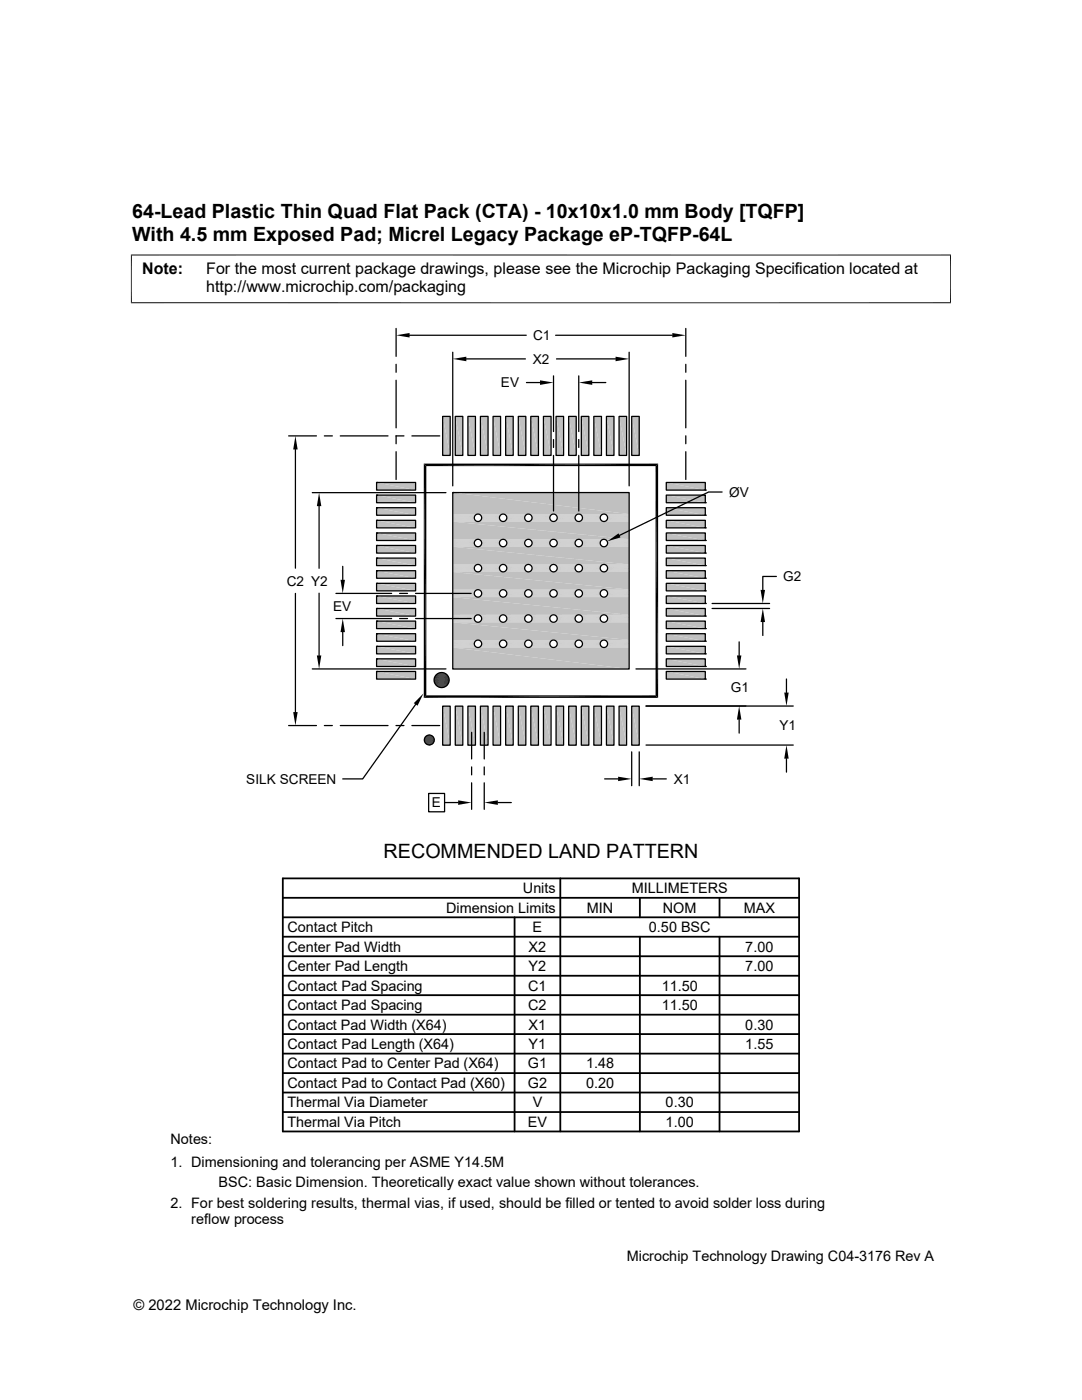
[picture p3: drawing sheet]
<svg xmlns="http://www.w3.org/2000/svg" width="216mm" height="279mm" viewBox="0 0 216 279" stroke-linecap="round" stroke-linejoin="round" font-family="sans-serif">
<g fill="#c0c0c0">
<path d="M126 83.1l1.6 7.8h-1.6z"/>
<path d="M126 83.1h1.6v7.8z"/>
<path d="M123.5 83.1l1.5 7.8h-1.5z"/>
<path d="M123.5 83.1h1.5v7.8z"/>
<path d="M121 83.1l1.5 7.8h-1.5z"/>
<path d="M121 83.1h1.5v7.8z"/>
<path d="M118.5 83.1l1.5 7.8h-1.5z"/>
<path d="M118.5 83.1h1.5v7.8z"/>
<path d="M116 83.1l1.5 7.8h-1.5z"/>
<path d="M116 83.1h1.5v7.8z"/>
<path d="M113.5 83.1l1.5 7.8h-1.5z"/>
<path d="M113.5 83.1h1.5v7.8z"/>
<path d="M111 83.1l1.5 7.8h-1.5z"/>
<path d="M111 83.1h1.5v7.8z"/>
<path d="M108.4 83.1l1.6 7.8h-1.6z"/>
<path d="M108.4 83.1h1.6v7.8z"/>
<path d="M105.9 83.1l1.5 7.8h-1.5z"/>
<path d="M105.9 83.1h1.5v7.8z"/>
<path d="M103.4 83.1l1.5 7.8h-1.5z"/>
<path d="M103.4 83.1h1.5v7.8z"/>
<path d="M100.9 83.1l1.5 7.8h-1.5z"/>
<path d="M100.9 83.1h1.5v7.8z"/>
<path d="M98.4 83.1l1.5 7.8h-1.5z"/>
<path d="M98.4 83.1h1.5v7.8z"/>
<path d="M95.9 83.1l1.5 7.8h-1.5z"/>
<path d="M95.9 83.1h1.5v7.8z"/>
<path d="M93.4 83.1l1.5 7.8h-1.5z"/>
<path d="M93.4 83.1h1.5v7.8z"/>
<path d="M90.8 83.1l1.6 7.8h-1.6z"/>
<path d="M90.8 83.1h1.6v7.8z"/>
<path d="M88.3 83.1l1.5 7.8h-1.5z"/>
<path d="M88.3 83.1h1.5v7.8z"/>
<path d="M132.9 96.3l7.8 1.5h-7.8z"/>
<path d="M132.9 96.3h7.8v1.5z"/>
<path d="M75.1 96.3l7.8 1.5h-7.8z"/>
<path d="M75.1 96.3h7.8v1.5z"/>
<path d="M132.9 98.8l7.8 1.5h-7.8z"/>
<path d="M132.9 98.8h7.8v1.5z"/>
<path d="M75.1 98.8l7.8 1.5h-7.8z"/>
<path d="M75.1 98.8h7.8v1.5z"/>
<path d="M132.9 101.3l7.8 1.5h-7.8z"/>
<path d="M132.9 101.3h7.8v1.5z"/>
<path d="M75.1 101.3l7.8 1.5h-7.8z"/>
<path d="M75.1 101.3h7.8v1.5z"/>
<path d="M132.9 103.8l7.8 1.5h-7.8z"/>
<path d="M132.9 103.8h7.8v1.5z"/>
<path d="M75.1 103.8l7.8 1.5h-7.8z"/>
<path d="M75.1 103.8h7.8v1.5z"/>
<path d="M132.9 106.4l7.8 1.5h-7.8z"/>
<path d="M132.9 106.4h7.8v1.5z"/>
<path d="M75.1 106.4l7.8 1.5h-7.8z"/>
<path d="M75.1 106.4h7.8v1.5z"/>
<path d="M132.9 108.9l7.8 1.5h-7.8z"/>
<path d="M132.9 108.9h7.8v1.5z"/>
<path d="M75.1 108.9l7.8 1.5h-7.8z"/>
<path d="M75.1 108.9h7.8v1.5z"/>
<path d="M132.9 111.4l7.8 1.5h-7.8z"/>
<path d="M132.9 111.4h7.8v1.5z"/>
<path d="M75.1 111.4l7.8 1.5h-7.8z"/>
<path d="M75.1 111.4h7.8v1.5z"/>
<path d="M132.9 113.9l7.8 1.5h-7.8z"/>
<path d="M132.9 113.9h7.8v1.5z"/>
<path d="M75.1 113.9l7.8 1.5h-7.8z"/>
<path d="M75.1 113.9h7.8v1.5z"/>
<path d="M132.9 116.4l7.8 1.5h-7.8z"/>
<path d="M132.9 116.4h7.8v1.5z"/>
<path d="M75.1 116.4l7.8 1.5h-7.8z"/>
<path d="M75.1 116.4h7.8v1.5z"/>
<path d="M132.9 118.9l7.8 1.5h-7.8z"/>
<path d="M132.9 118.9h7.8v1.5z"/>
<path d="M75.1 118.9l7.8 1.5h-7.8z"/>
<path d="M75.1 118.9h7.8v1.5z"/>
<path d="M132.9 121.4l7.8 1.6h-7.8z"/>
<path d="M132.9 121.4h7.8v1.6z"/>
<path d="M75.1 121.4l7.8 1.6h-7.8z"/>
<path d="M75.1 121.4h7.8v1.6z"/>
<path d="M132.9 124l7.8 1.5h-7.8z"/>
<path d="M132.9 124h7.8v1.5z"/>
<path d="M75.1 124l7.8 1.5h-7.8z"/>
<path d="M75.1 124h7.8v1.5z"/>
<path d="M132.9 126.5l7.8 1.5h-7.8z"/>
<path d="M132.9 126.5h7.8v1.5z"/>
<path d="M75.1 126.5l7.8 1.5h-7.8z"/>
<path d="M75.1 126.5h7.8v1.5z"/>
<path d="M132.9 129l7.8 1.5h-7.8z"/>
<path d="M132.9 129h7.8v1.5z"/>
<path d="M75.1 129l7.8 1.5h-7.8z"/>
<path d="M75.1 129h7.8v1.5z"/>
<path d="M132.9 131.5l7.8 1.5h-7.8z"/>
<path d="M132.9 131.5h7.8v1.5z"/>
<path d="M75.1 131.5l7.8 1.5h-7.8z"/>
<path d="M75.1 131.5h7.8v1.5z"/>
<path d="M132.9 134l7.8 1.5h-7.8z"/>
<path d="M132.9 134h7.8v1.5z"/>
<path d="M75.1 134l7.8 1.5h-7.8z"/>
<path d="M75.1 134h7.8v1.5z"/>
<path d="M126 140.9l1.6 7.8h-1.6z"/>
<path d="M126 140.9h1.6v7.8z"/>
<path d="M123.5 140.9l1.5 7.8h-1.5z"/>
<path d="M123.5 140.9h1.5v7.8z"/>
<path d="M121 140.9l1.5 7.8h-1.5z"/>
<path d="M121 140.9h1.5v7.8z"/>
<path d="M118.5 140.9l1.5 7.8h-1.5z"/>
<path d="M118.5 140.9h1.5v7.8z"/>
<path d="M116 140.9l1.5 7.8h-1.5z"/>
<path d="M116 140.9h1.5v7.8z"/>
<path d="M113.5 140.9l1.5 7.8h-1.5z"/>
<path d="M113.5 140.9h1.5v7.8z"/>
<path d="M111 140.9l1.5 7.8h-1.5z"/>
<path d="M111 140.9h1.5v7.8z"/>
<path d="M108.4 140.9l1.6 7.8h-1.6z"/>
<path d="M108.4 140.9h1.6v7.8z"/>
<path d="M105.9 140.9l1.5 7.8h-1.5z"/>
<path d="M105.9 140.9h1.5v7.8z"/>
<path d="M103.4 140.9l1.5 7.8h-1.5z"/>
<path d="M103.4 140.9h1.5v7.8z"/>
<path d="M100.9 140.9l1.5 7.8h-1.5z"/>
<path d="M100.9 140.9h1.5v7.8z"/>
<path d="M98.4 140.9l1.5 7.8h-1.5z"/>
<path d="M98.4 140.9h1.5v7.8z"/>
<path d="M95.9 140.9l1.5 7.8h-1.5z"/>
<path d="M95.9 140.9h1.5v7.8z"/>
<path d="M93.4 140.9l1.5 7.8h-1.5z"/>
<path d="M93.4 140.9h1.5v7.8z"/>
<path d="M90.8 140.9l1.6 7.8h-1.6z"/>
<path d="M90.8 140.9h1.6v7.8z"/>
<path d="M88.3 140.9l1.5 7.8h-1.5z"/>
<path d="M88.3 140.9h1.5v7.8z"/>
<path d="M90.3 98.3l35.2 4.3h-35.2z"/>
<path d="M90.3 98.3h35.2v4.3z"/>
</g>
<g fill="none" stroke="#c0c0c0" stroke-width=".2">
<path d="M90.3 102.7h4.7M90.3 102.8h4.6M90.3 102.9h4.5M90.3 103h4.4M90.3 103.1h4.4M90.3 103.3h4.3M90.3 103.4h4.3M90.3 103.5h4.4M90.3 103.7h4.4M90.3 103.8h4.5M90.3 103.9h4.6M90.3 104h4.7"/>
<path d="M90.3 104l5 .1M95.3 102.6h-5M95.4 104.1h4.9M95.4 102.6h4.9M95.7 104h4.4M95.7 102.7h4.4M95.8 102.8h4.1M95.8 103.9h4.1M95.9 103.8h3.9M95.9 102.9h3.9M96 103.7h3.8M96 103h3.8"/>
<path d="M96.1 103.5h3.6M96.1 103.1h3.6M96.1 103.3h3.6M96.1 103.4h3.6M100.5 104.1h4.8M100.5 102.6h4.8M100.7 104h4.4M100.7 102.7h4.4M100.9 102.8h4.1M100.9 103.9h4.1M101 103.8h3.9M101 102.9h3.9"/>
<path d="M101 103.7h3.8M101 103h3.8M101.1 103.5h3.6M101.1 103.1h3.6M101.1 103.4h3.6M101.1 103.3h3.6M105.5 104.1h4.9M105.5 102.6h4.9M105.8 104h4.3M105.8 102.7h4.3M105.9 102.8h4.1M105.9 103.9h4.1"/>
<path d="M106 103.8h3.9M106 102.9h3.9M106.1 103.7h3.7M106.1 103h3.7M106.1 103.5h3.6M106.1 103.1h3.6M106.2 103.3h3.5M106.2 103.4h3.5M110.5 104.1h4.9M110.5 102.6h4.9M110.8 104h4.3M110.8 102.7h4.3"/>
<path d="M110.9 102.8h4.1M110.9 103.9h4.1M111 103.8h3.9M111 102.9h3.9M111.1 103.7h3.7M111.1 103h3.7M111.1 103.5h3.7M111.1 103.1h3.7M111.2 103.4h3.5M111.2 103.3h3.5M115.5 104.1h4.9M115.5 102.6h4.9"/>
<path d="M115.8 104h4.4M115.8 102.7h4.4M115.9 102.8h4.2M115.9 103.9h4.2M116 103.8h4M116 102.9h4M116.1 103.7h3.8M116.1 103h3.8M116.2 103.5h3.6M116.2 103.1h3.6M116.2 103.3h3.6M116.2 103.4h3.6"/>
<path d="M120.6 102.6h4.9M120.8 104h4.7M120.8 102.7h4.7M121 102.8h4.5M121 103.9h4.5M121.1 103.8h4.4M121.1 102.9h4.4M121.2 103.7h4.3M121.2 103h4.3M121.2 103.5h4.3M121.2 103.1h4.3M121.2 103.4h4.3"/>
<path d="M121.2 103.3h4.3M125.5 104l-4.9 .1"/>
</g>
<g fill="#c0c0c0">
<path d="M90.3 104.1l35.2 3.5h-35.2z"/>
<path d="M90.3 104.1h35.2v3.5z"/>
</g>
<g fill="none" stroke="#c0c0c0" stroke-width=".2">
<path d="M90.3 107.6h5M90.3 107.7h4.9M90.3 107.7h4.7M90.3 107.8h4.6M90.3 107.9h4.5M90.3 108h4.4M90.3 108.2h4.4M90.3 108.3h4.3M90.3 108.4h4.3M90.3 108.6h4.4M90.3 108.7h4.4M90.3 108.8h4.5"/>
<path d="M90.3 108.9h4.6M90.3 109h4.7M90.3 109.1h4.9M90.3 109.1h5M95.4 109.1h4.9M95.4 107.6h4.9M95.6 107.7h4.6M95.6 109.1h4.6M95.7 109h4.4M95.7 107.7h4.4M95.8 107.8h4.1M95.8 108.9h4.1"/>
<path d="M95.9 108.8h3.9M95.9 107.9h3.9M96 108.7h3.8M96 108h3.8M96.1 108.6h3.6M96.1 108.2h3.6M96.1 108.3h3.6M96.1 108.4h3.6M100.5 109.1h4.8M100.5 107.6h4.8M100.6 107.7h4.6M100.6 109.1h4.6"/>
<path d="M100.7 109h4.4M100.7 107.7h4.4M100.9 107.8h4.1M100.9 108.9h4.1M101 108.8h3.9M101 107.9h3.9M101 108.7h3.8M101 108h3.8M101.1 108.6h3.6M101.1 108.2h3.6M101.1 108.4h3.6M101.1 108.3h3.6"/>
<path d="M105.5 109.1h4.9M105.5 107.6h4.9M105.6 107.7h4.7M105.6 109.1h4.7M105.8 109h4.3M105.8 107.7h4.3M105.9 107.8h4.1M105.9 108.9h4.1M106 108.8h3.9M106 107.9h3.9M106.1 108.7h3.7M106.1 108h3.7"/>
<path d="M106.1 108.6h3.6M106.1 108.2h3.6M106.2 108.3h3.5M106.2 108.4h3.5M110.5 109.1h4.9M110.5 107.6h4.9M110.7 107.7h4.6M110.7 109.1h4.6M110.8 109h4.3M110.8 107.7h4.3M110.9 107.8h4.1M110.9 108.9h4.1"/>
<path d="M111 108.8h3.9M111 107.9h3.9M111.1 108.7h3.7M111.1 108h3.7M111.1 108.6h3.7M111.1 108.2h3.7M111.2 108.4h3.5M111.2 108.3h3.5M115.5 109.1h4.9M115.5 107.6h4.9M115.7 107.7h4.6M115.7 109.1h4.6"/>
<path d="M115.8 109h4.4M115.8 107.7h4.4M115.9 107.8h4.2M115.9 108.9h4.2M116 108.8h4M116 107.9h4M116.1 108.7h3.8M116.1 108h3.8M116.2 108.6h3.6M116.2 108.2h3.6M116.2 108.3h3.6M116.2 108.4h3.6"/>
<path d="M120.6 109.1h4.9M120.6 107.6h4.9M120.7 107.7h4.8M120.7 109.1h4.8M120.8 109h4.7M120.8 107.7h4.7M121 107.8h4.5M121 108.9h4.5M121.1 108.8h4.4M121.1 107.9h4.4M121.2 108.7h4.3M121.2 108h4.3"/>
<path d="M121.2 108.6h4.3M121.2 108.2h4.3M121.2 108.4h4.3M121.2 108.3h4.3"/>
</g>
<g fill="#c0c0c0">
<path d="M90.3 109.1l35.2 3.5h-35.2z"/>
<path d="M90.3 109.1h35.2v3.5z"/>
</g>
<g fill="none" stroke="#c0c0c0" stroke-width=".2">
<path d="M90.3 112.7h5M90.3 112.7h4.9M90.3 112.8h4.7M90.3 112.8h4.6M90.3 112.9h4.5M90.3 113.1h4.4M90.3 113.2h4.4M90.3 113.3h4.3M90.3 113.5h4.3M90.3 113.6h4.4M90.3 113.7h4.4M90.3 113.8h4.5"/>
<path d="M90.3 114h4.6M90.3 114h4.7M90.3 114.1h4.9M90.3 114.1h5M95.4 114.1h4.9M95.4 112.7h4.9M95.6 112.7h4.6M95.6 114.1h4.6M95.7 114h4.4M95.7 112.8h4.4M95.8 112.8h4.1M95.8 114h4.1"/>
<path d="M95.9 113.8h3.9M95.9 112.9h3.9M96 113.7h3.8M96 113.1h3.8M96.1 113.6h3.6M96.1 113.2h3.6M96.1 113.3h3.6M96.1 113.5h3.6M100.5 114.1h4.8M100.5 112.7h4.8M100.6 112.7h4.6M100.6 114.1h4.6"/>
<path d="M100.7 114h4.4M100.7 112.8h4.4M100.9 112.8h4.1M100.9 114h4.1M101 113.8h3.9M101 112.9h3.9M101 113.7h3.8M101 113.1h3.8M101.1 113.6h3.6M101.1 113.2h3.6M101.1 113.5h3.6M101.1 113.3h3.6"/>
<path d="M105.5 114.1h4.9M105.5 112.7h4.9M105.6 112.7h4.7M105.6 114.1h4.7M105.8 114h4.3M105.8 112.8h4.3M105.9 112.8h4.1M105.9 114h4.1M106 113.8h3.9M106 112.9h3.9M106.1 113.7h3.7M106.1 113.1h3.7"/>
<path d="M106.1 113.6h3.6M106.1 113.2h3.6M106.2 113.3h3.5M106.2 113.5h3.5M110.5 114.1h4.9M110.5 112.7h4.9M110.7 112.7h4.6M110.7 114.1h4.6M110.8 114h4.3M110.8 112.8h4.3M110.9 112.8h4.1M110.9 114h4.1"/>
<path d="M111 113.8h3.9M111 112.9h3.9M111.1 113.7h3.7M111.1 113.1h3.7M111.1 113.6h3.7M111.1 113.2h3.7M111.2 113.5h3.5M111.2 113.3h3.5M115.5 114.1h4.9M115.5 112.7h4.9M115.7 112.7h4.6M115.7 114.1h4.6"/>
<path d="M115.8 114h4.4M115.8 112.8h4.4M115.9 112.8h4.2M115.9 114h4.2M116 113.8h4M116 112.9h4M116.1 113.7h3.8M116.1 113.1h3.8M116.2 113.6h3.6M116.2 113.2h3.6M116.2 113.3h3.6M116.2 113.5h3.6"/>
<path d="M120.6 114.1h4.9M120.6 112.7h4.9M120.7 112.7h4.8M120.7 114.1h4.8M120.8 114h4.7M120.8 112.8h4.7M121 112.8h4.5M121 114h4.5M121.1 113.8h4.4M121.1 112.9h4.4M121.2 113.7h4.3M121.2 113.1h4.3"/>
<path d="M121.2 113.6h4.3M121.2 113.2h4.3M121.2 113.5h4.3M121.2 113.3h4.3"/>
</g>
<g fill="#c0c0c0">
<path d="M90.3 114.2l35.2 3.5h-35.2z"/>
<path d="M90.3 114.2h35.2v3.5z"/>
</g>
<g fill="none" stroke="#c0c0c0" stroke-width=".2">
<path d="M90.3 117.7h5M90.3 117.7h4.9M90.3 117.8h4.7M90.3 117.9h4.6M90.3 118h4.5M90.3 118.1h4.4M90.3 118.2h4.4M90.3 118.4h4.3M90.3 118.5h4.3M90.3 118.6h4.4M90.3 118.8h4.4M90.3 118.9h4.5"/>
<path d="M90.3 119h4.6M90.3 119.1h4.7M90.3 119.1h4.9M90.3 119.2h5M95.4 119.2h4.9M95.4 117.7h4.9M95.6 117.7h4.6M95.6 119.1h4.6M95.7 119.1h4.4M95.7 117.8h4.4M95.8 117.9h4.1M95.8 119h4.1"/>
<path d="M95.9 118.9h3.9M95.9 118h3.9M96 118.8h3.8M96 118.1h3.8M96.1 118.6h3.6M96.1 118.2h3.6M96.1 118.4h3.6M96.1 118.5h3.6M100.5 119.2h4.8M100.5 117.7h4.8M100.6 117.7h4.6M100.6 119.1h4.6"/>
<path d="M100.7 119.1h4.4M100.7 117.8h4.4M100.9 117.9h4.1M100.9 119h4.1M101 118.9h3.9M101 118h3.9M101 118.8h3.8M101 118.1h3.8M101.1 118.6h3.6M101.1 118.2h3.6M101.1 118.5h3.6M101.1 118.4h3.6"/>
<path d="M105.5 119.2h4.9M105.5 117.7h4.9M105.6 117.7h4.7M105.6 119.1h4.7M105.8 119.1h4.3M105.8 117.8h4.3M105.9 117.9h4.1M105.9 119h4.1M106 118.9h3.9M106 118h3.9M106.1 118.8h3.7M106.1 118.1h3.7"/>
<path d="M106.1 118.6h3.6M106.1 118.2h3.6M106.2 118.4h3.5M106.2 118.5h3.5M110.5 119.2h4.9M110.5 117.7h4.9M110.7 117.7h4.6M110.7 119.1h4.6M110.8 119.1h4.3M110.8 117.8h4.3M110.9 117.9h4.1M110.9 119h4.1"/>
<path d="M111 118.9h3.9M111 118h3.9M111.1 118.8h3.7M111.1 118.1h3.7M111.1 118.6h3.7M111.1 118.2h3.7M111.2 118.5h3.5M111.2 118.4h3.5M115.5 119.2h4.9M115.5 117.7h4.9M115.7 117.7h4.6M115.7 119.1h4.6"/>
<path d="M115.8 119.1h4.4M115.8 117.8h4.4M115.9 117.9h4.2M115.9 119h4.2M116 118.9h4M116 118h4M116.1 118.8h3.8M116.1 118.1h3.8M116.2 118.6h3.6M116.2 118.2h3.6M116.2 118.4h3.6M116.2 118.5h3.6"/>
<path d="M120.6 119.2h4.9M120.6 117.7h4.9M120.7 117.7h4.8M120.7 119.1h4.8M120.8 119.1h4.7M120.8 117.8h4.7M121 117.9h4.5M121 119h4.5M121.1 118.9h4.4M121.1 118h4.4M121.2 118.8h4.3M121.2 118.1h4.3"/>
<path d="M121.2 118.6h4.3M121.2 118.2h4.3M121.2 118.5h4.3M121.2 118.4h4.3"/>
</g>
<g fill="#c0c0c0">
<path d="M90.3 119.2l35.2 3.5h-35.2z"/>
<path d="M90.3 119.2h35.2v3.5z"/>
</g>
<g fill="none" stroke="#c0c0c0" stroke-width=".2">
<path d="M90.3 122.7h5M90.3 122.7h4.9M90.3 122.8h4.7M90.3 122.9h4.6M90.3 123h4.5M90.3 123.1h4.4M90.3 123.2h4.4M90.3 123.4h4.3M90.3 123.5h4.3M90.3 123.7h4.4M90.3 123.8h4.4M90.3 123.9h4.5"/>
<path d="M90.3 124h4.6M90.3 124.1h4.7M90.3 124.2h4.9M90.3 124.2h5M95.4 124.2h4.9M95.4 122.7h4.9M95.6 122.7h4.6M95.6 124.2h4.6M95.7 124.1h4.4M95.7 122.8h4.4M95.8 122.9h4.1M95.8 124h4.1"/>
<path d="M95.9 123.9h3.9M95.9 123h3.9M96 123.8h3.8M96 123.1h3.8M96.1 123.7h3.6M96.1 123.2h3.6M96.1 123.4h3.6M96.1 123.5h3.6M100.5 124.2h4.8M100.5 122.7h4.8M100.6 122.7h4.6M100.6 124.2h4.6"/>
<path d="M100.7 124.1h4.4M100.7 122.8h4.4M100.9 122.9h4.1M100.9 124h4.1M101 123.9h3.9M101 123h3.9M101 123.8h3.8M101 123.1h3.8M101.1 123.7h3.6M101.1 123.2h3.6M101.1 123.5h3.6M101.1 123.4h3.6"/>
<path d="M105.5 124.2h4.9M105.5 122.7h4.9M105.6 122.7h4.7M105.6 124.2h4.7M105.8 124.1h4.3M105.8 122.8h4.3M105.9 122.9h4.1M105.9 124h4.1M106 123.9h3.9M106 123h3.9M106.1 123.8h3.7M106.1 123.1h3.7"/>
<path d="M106.1 123.7h3.6M106.1 123.2h3.6M106.2 123.4h3.5M106.2 123.5h3.5M110.5 124.2h4.9M110.5 122.7h4.9M110.7 122.7h4.6M110.7 124.2h4.6M110.8 124.1h4.3M110.8 122.8h4.3M110.9 122.9h4.1M110.9 124h4.1"/>
<path d="M111 123.9h3.9M111 123h3.9M111.1 123.8h3.7M111.1 123.1h3.7M111.1 123.7h3.7M111.1 123.2h3.7M111.2 123.5h3.5M111.2 123.4h3.5M115.5 124.2h4.9M115.5 122.7h4.9M115.7 122.7h4.6M115.7 124.2h4.6"/>
<path d="M115.8 124.1h4.4M115.8 122.8h4.4M115.9 122.9h4.2M115.9 124h4.2M116 123.9h4M116 123h4M116.1 123.8h3.8M116.1 123.1h3.8M116.2 123.7h3.6M116.2 123.2h3.6M116.2 123.4h3.6M116.2 123.5h3.6"/>
<path d="M120.6 124.2h4.9M120.6 122.7h4.9M120.7 122.7h4.8M120.7 124.2h4.8M120.8 124.1h4.7M120.8 122.8h4.7M121 122.9h4.5M121 124h4.5M121.1 123.9h4.4M121.1 123h4.4M121.2 123.8h4.3M121.2 123.1h4.3"/>
<path d="M121.2 123.7h4.3M121.2 123.2h4.3M121.2 123.5h4.3M121.2 123.4h4.3"/>
</g>
<g fill="#c0c0c0">
<path d="M90.3 124.2l35.2 3.5h-35.2z"/>
<path d="M90.3 124.2h35.2v3.5z"/>
</g>
<g fill="none" stroke="#c0c0c0" stroke-width=".2">
<path d="M90.3 127.7h5M90.3 127.8h4.9M90.3 127.8h4.7M90.3 127.9h4.6M90.3 128h4.5M90.3 128.1h4.4M90.3 128.3h4.4M90.3 128.4h4.3M90.3 128.5h4.3M90.3 128.7h4.4M90.3 128.8h4.4M90.3 128.9h4.5"/>
<path d="M90.3 129h4.6M90.3 129.1h4.7M90.3 129.2h5M95.4 129.2h4.9M95.4 127.7h4.9M95.6 127.8h4.6M95.7 129.1h4.4M95.7 127.8h4.4M95.8 127.9h4.1M95.8 129h4.1M95.9 128.9h3.9M95.9 128h3.9"/>
<path d="M96 128.8h3.8M96 128.1h3.8M96.1 128.7h3.6M96.1 128.3h3.6M96.1 128.4h3.6M96.1 128.5h3.6M100.5 129.2h4.8M100.5 127.7h4.8M100.6 127.8h4.6M100.7 129.1h4.4M100.7 127.8h4.4M100.9 127.9h4.1"/>
<path d="M100.9 129h4.1M101 128.9h3.9M101 128h3.9M101 128.8h3.8M101 128.1h3.8M101.1 128.7h3.6M101.1 128.3h3.6M101.1 128.5h3.6M101.1 128.4h3.6M105.5 129.2h4.9M105.5 127.7h4.9M105.6 127.8h4.7"/>
<path d="M105.8 129.1h4.3M105.8 127.8h4.3M105.9 127.9h4.1M105.9 129h4.1M106 128.9h3.9M106 128h3.9M106.1 128.8h3.7M106.1 128.1h3.7M106.1 128.7h3.6M106.1 128.3h3.6M106.2 128.4h3.5M106.2 128.5h3.5"/>
<path d="M110.5 129.2h4.9M110.5 127.7h4.9M110.7 127.8h4.6M110.8 129.1h4.3M110.8 127.8h4.3M110.9 127.9h4.1M110.9 129h4.1M111 128.9h3.9M111 128h3.9M111.1 128.8h3.7M111.1 128.1h3.7M111.1 128.7h3.7"/>
<path d="M111.1 128.3h3.7M111.2 128.5h3.5M111.2 128.4h3.5M115.5 129.2h4.9M115.5 127.7h4.9M115.7 127.8h4.6M115.8 129.1h4.4M115.8 127.8h4.4M115.9 127.9h4.2M115.9 129h4.2M116 128.9h4M116 128h4"/>
<path d="M116.1 128.8h3.8M116.1 128.1h3.8M116.2 128.7h3.6M116.2 128.3h3.6M116.2 128.4h3.6M116.2 128.5h3.6M120.6 127.7h4.9M120.7 127.8h4.8M120.8 129.1h4.7M120.8 127.8h4.7M121 127.9h4.5M121 129h4.5"/>
<path d="M121.1 128.9h4.4M121.1 128h4.4M121.2 128.8h4.3M121.2 128.1h4.3M121.2 128.7h4.3M121.2 128.3h4.3M121.2 128.5h4.3M121.2 128.4h4.3M125.5 129.2h-4.9"/>
</g>
<g fill="#c0c0c0">
<path d="M90.3 129.2l35.2 4.3h-35.2z"/>
<path d="M90.3 129.2h35.2v4.3z"/>
</g>
<g fill="none" stroke="#000" stroke-width=".25">
<path d="M79 65.6v5.5M79 72.7v1.6M79 75.9v9.5M81.7 66.9h23.3M90.3 70.3v26.7M93 71.6h11.8M105.1 76.3h2.7M110.4 75v11.1M110.9 66.9h23.3M111 71.6h11.8M115.5 75v11.1M118.2 76.3h2.7"/>
<path d="M125.5 70.3v26.7M136.8 65.6v5.5M136.8 72.7v1.6M136.8 75.9v9.5M57.6 87h5.5M58.9 89.7v23.7M62.3 98.3h26.7M64.7 87h1.6M67.9 87h9.5M75.1 96.3h7.8v1.5h-7.8zM75.1 96.3h.1M75.1 98.8h7.8v1.5h-7.8z"/>
<path d="M75.1 98.8h.1M79 90.1v5.6M80.6 87h-1.6v1.6M82.2 87h5.5M88.3 83.1h1.5v7.8h-1.5zM90.3 98.3h35.2v35.2h-35.2zM90.3 98.3h.1M90.8 83.1h1.6v7.8h-1.6zM93.4 83.1h1.5v7.8h-1.5zM95.9 83.1h1.5v7.8h-1.5zM98.4 83.1h1.5v7.8h-1.5zM100.9 83.1h1.5v7.8h-1.5z"/>
<path d="M103.4 83.1h1.5v7.8h-1.5zM105.9 83.1h1.5v7.8h-1.5zM108.4 83.1h1.6v7.8h-1.6zM110.4 87.7v1.6M110.4 90.9v11.1M111 83.1h1.5v7.8h-1.5zM113.5 83.1h1.5v7.8h-1.5zM115.5 87.7v1.6M115.5 90.9v11.1M116 83.1h1.5v7.8h-1.5zM118.5 83.1h1.5v7.8h-1.5zM121 83.1h1.5v7.8h-1.5z"/>
<path d="M123.5 83.1h1.5v7.8h-1.5zM126 83.1h1.6v7.8h-1.6zM132.9 98.8h7.8v1.5h-7.8zM132.9 96.3h7.8v1.5h-7.8zM136.8 87v1.6M136.8 90.1v5.6M140.7 97.8h.1M144.1 98.2h-2.7l-17.8 8.6M58.9 118.4v23.7M63.7 101v12.4M63.7 118.4v12.4M67 118.4h11.1"/>
<path d="M68.4 113v2.7M75.1 101.3h7.8v1.5h-7.8zM75.1 101.3h.1M75.1 103.8h7.8v1.5h-7.8zM75.1 103.8h.1M75.1 106.4h7.8v1.5h-7.8zM75.1 106.4h.1M75.1 108.9h7.8v1.5h-7.8zM75.1 108.9h.1M75.1 111.4h7.8v1.5h-7.8zM75.1 111.4h.1M75.1 113.9h7.8v1.5h-7.8z"/>
<path d="M75.1 113.9h.1M75.1 116.4h7.8v1.5h-7.8zM75.1 116.4h.1M75.1 118.9h7.8v1.5h-7.8zM75.1 118.9h.1M79.7 118.4h1.6M82.9 118.4h11.1M132.9 118.9h7.8v1.5h-7.8zM132.9 116.4h7.8v1.5h-7.8zM132.9 113.9h7.8v1.5h-7.8zM132.9 111.4h7.8v1.5h-7.8zM132.9 108.9h7.8v1.5h-7.8z"/>
<path d="M132.9 106.4h7.8v1.5h-7.8zM132.9 103.8h7.8v1.5h-7.8zM132.9 101.3h7.8v1.5h-7.8zM140.7 117.9h.1M140.7 115.4h.1M140.7 112.9h.1M140.7 110.4h.1M140.7 107.9h.1M140.7 105.3h.1M140.7 102.8h.1M140.7 100.3h.1M154.9 115h-2.7v2.7"/>
<path d="M62.3 133.5h26.7M67 123.4h11.1M68.4 126.2v2.6M75.1 121.4h7.8v1.6h-7.8zM75.1 121.4h.1M75.1 124h7.8v1.5h-7.8zM75.1 124h.1M75.1 126.5h7.8v1.5h-7.8zM75.1 126.5h.1M75.1 129h7.8v1.5h-7.8zM75.1 129h.1M75.1 131.5h7.8v1.5h-7.8z"/>
<path d="M75.1 131.5h.1M75.1 134h7.8v1.5h-7.8zM75.1 134h.1M79.7 123.4h1.6M82.9 123.4h11.1M126.9 133.5h21.9M132.9 134h7.8v1.5h-7.8zM132.9 131.5h7.8v1.5h-7.8zM132.9 129h7.8v1.5h-7.8zM132.9 126.5h7.8v1.5h-7.8zM132.9 124h7.8v1.5h-7.8zM132.9 121.4h7.8v1.6h-7.8z"/>
<path d="M140.7 135.5h.1M140.7 133h.1M140.7 130.5h.1M140.7 128h.1M140.7 125.5h.1M140.7 123h.1M140.7 120.4h.1M142.1 121.4h11.5M142.1 120.4h11.5M147.5 128.1v2.7M152.2 124.1v2.7M156.9 135.5v2.7"/>
<path d="M57.6 144.8h5.5M64.7 144.8h1.6M67.9 144.8h9.5M79 144.8h1.6M82.2 144.8h5.5M82.9 140.6l-10.5 14.8h-4M85.5 158.3h3.2v3.7h-3.2zM88.3 140.9h1.5v7.8h-1.5zM90.8 140.9h1.6v7.8h-1.6zM93.4 140.9h1.5v7.8h-1.5zM94.1 146.2v5.3M94.1 153.1v1.5"/>
<path d="M94.1 156.2v5.3M95.9 140.9h1.5v7.8h-1.5zM96.6 146.2v5.3M96.6 153.1v1.5M96.6 156.2v5.3M98.4 140.9h1.5v7.8h-1.5zM100.9 140.9h1.5v7.8h-1.5zM103.4 140.9h1.5v7.8h-1.5zM105.9 140.9h1.5v7.8h-1.5zM108.4 140.9h1.6v7.8h-1.6zM111 140.9h1.5v7.8h-1.5zM113.5 140.9h1.5v7.8h-1.5z"/>
<path d="M116 140.9h1.5v7.8h-1.5zM118.5 140.9h1.5v7.8h-1.5zM120.6 155.4h2.7M121 140.9h1.5v7.8h-1.5zM123.5 140.9h1.5v7.8h-1.5zM126 150.1v6.7M126 140.9h1.6v7.8h-1.6zM127.6 150.1v6.7M128.9 148.7h29.4M128.9 140.9h29.4M130.2 155.4h2.7M147.5 143.6v2.7"/>
<path d="M156.9 151.4v2.7M88.7 160.2h2.7M99.3 160.2h2.7"/>
<circle cx="95.4" cy="108.4" r=".74"/>
<circle cx="95.4" cy="113.4" r=".74"/>
<circle cx="95.4" cy="103.3" r=".74"/>
<circle cx="95.4" cy="118.4" r=".74"/>
<circle cx="100.4" cy="108.4" r=".74"/>
<circle cx="100.4" cy="113.4" r=".74"/>
<circle cx="100.4" cy="103.3" r=".74"/>
<circle cx="100.4" cy="118.4" r=".74"/>
<circle cx="105.4" cy="103.3" r=".74"/>
<circle cx="105.4" cy="118.4" r=".74"/>
<circle cx="105.4" cy="108.4" r=".74"/>
<circle cx="105.4" cy="113.4" r=".74"/>
<circle cx="110.4" cy="118.4" r=".74"/>
<circle cx="110.4" cy="103.3" r=".74"/>
<circle cx="110.4" cy="108.4" r=".74"/>
<circle cx="110.4" cy="113.4" r=".74"/>
<circle cx="115.5" cy="108.4" r=".74"/>
<circle cx="115.5" cy="118.4" r=".74"/>
<circle cx="115.5" cy="103.3" r=".74"/>
<circle cx="115.5" cy="113.4" r=".74"/>
<circle cx="120.5" cy="118.4" r=".74"/>
<circle cx="120.5" cy="103.3" r=".74"/>
<circle cx="120.5" cy="108.4" r=".74"/>
<circle cx="120.5" cy="113.4" r=".74"/>
<circle cx="88.1" cy="135.7" r="1.49"/>
<circle cx="95.4" cy="128.5" r=".74"/>
<circle cx="95.4" cy="123.4" r=".74"/>
<circle cx="100.4" cy="128.5" r=".74"/>
<circle cx="100.4" cy="123.4" r=".74"/>
<circle cx="105.4" cy="128.5" r=".74"/>
<circle cx="105.4" cy="123.4" r=".74"/>
<circle cx="110.4" cy="123.4" r=".74"/>
<circle cx="110.4" cy="128.5" r=".74"/>
<circle cx="115.5" cy="128.5" r=".74"/>
<circle cx="115.5" cy="123.4" r=".74"/>
<circle cx="120.5" cy="128.5" r=".74"/>
<circle cx="120.5" cy="123.4" r=".74"/>
<circle cx="85.7" cy="147.7" r=".99"/>
</g>
<g fill="none" stroke="#000" stroke-width=".36">
<path d="M56.4 179.2h103M56.4 175.3h103v50.5h-103zM111.8 175.3v50.5M127.7 179.2v3.9M143.6 179.2v3.9M56.4 183.1h103M56.4 190.8h103M56.4 186.9h103M56.4 194.7h103M56.4 198.6h103M102.7 183.1v42.7M127.7 186.9v38.9"/>
<path d="M143.6 186.9v38.9M56.4 202.5h103M56.4 206.4h103M56.4 218h103M56.4 210.3h103M56.4 214.2h103M56.4 221.9h103"/>
</g>
<g fill="none" stroke="#000" stroke-width=".2">
<path d="M26.1 50.9h163.7M26.2 50.8v9.7M189.7 50.8v9.7M26.1 60.4h163.7M86.6 135.5h3M86.6 135.6h3M86.6 135.8h3M86.6 135.9h3M86.6 135.4h3M86.6 136.1h3M86.7 136.2h2.9M86.7 135.2h2.9"/>
<path d="M86.7 135.1h2.8M86.7 136.4h2.8M86.8 135h2.7M86.8 136.5h2.7M86.8 136.6h2.6M86.8 134.8h2.6M86.9 136.7h2.4M86.9 134.7h2.4M87 136.8h2.2M87 134.6h2.2M84.6 147.5h2.1M84.6 147.6h2.1"/>
<path d="M84.6 147.7h2.1M84.6 147.8h2.1"/>
</g>
<g fill="#000">
<path d="M79 66.9l2.7-.4v.9zM90.3 71.6l2.7-.4v.9zM107.8 75.9l2.6 .4-2.6 .5zM115.5 76.3l2.7-.4v.9zM122.8 71.2l2.7 .4-2.7 .5zM134.2 66.5l2.6 .4-2.6 .5zM58.9 87l.5 2.7h-.9zM84.6 92.5l.5 46.3-.5 .5zM84.6 92.5l.5 .5v45.8zM85.1 93l46.2-.5-.5 .5zM84.6 92.5h46.7l-46.2 .5zM63.7 98.3l.4 2.7h-.9z"/>
<path d="M67.9 115.7h.9l-.4 2.7zM121.2 108l2.2-1.6 .4 .9zM151.8 117.7h.9l-.5 2.7zM63.2 130.8h.9l-.4 2.7zM68.4 123.4l.4 2.8h-.9zM84.6 139.3l46.2-.5 .5 .5zM84.6 139.3l.5-.5h45.7zM87.1 136.9h1.9zM87.1 136.9h2zM87.1 134.6h2zM87.2 134.5l1.9 .1zM87.2 136.9l1.7 .1z"/>
<path d="M87.2 136.9h1.8zM87.2 134.5h1.8zM87.4 134.4l1.6 .1zM87.4 137l1.4 .1zM87.4 137h1.5zM87.4 134.4h1.5zM87.5 134.3l1.4 .1zM87.5 137.1l1.1 .1zM87.5 137.1h1.3zM87.5 134.3h1.3zM87.6 134.3h1.2zM87.6 137.2h.9z"/>
<path d="M87.6 137.2h1zM87.6 134.3h1zM87.8 134.2l.8 .1zM87.8 137.2h.5zM87.8 137.2h.7zM87.8 134.2h.7zM87.9 134.2h.6zM87.9 137.2h.4zM87.9 134.2h.4zM130.8 93l.5 46.3-.5-.5zM130.8 93l.5-.5v46.8zM147 130.8h.9l-.4 2.7z"/>
<path d="M152.2 121.4l.5 2.7h-.9zM156.5 138.2h.9l-.5 2.7zM58.5 142.1h.9l-.5 2.7zM84.5 138.4l-1.2 2.4-.7-.5zM84.7 147.5h2v.1zM84.7 147.9l1.9 .1zM84.7 147.9h2zM84.7 147.4l2 .1zM84.7 148l1.9 .1zM84.7 148h1.9zM84.7 147.3l1.9 .1zM84.7 148.1h1.9z"/>
<path d="M84.8 147.2l1.8 .1h-1.9zM84.8 147.2h1.8v.1zM84.8 148.1l1.7 .1zM84.8 148.1h1.8zM84.8 147.2h1.8zM84.8 148.2l1.6 .1zM84.8 148.2h1.7zM84.9 147.1l1.6 .1zM84.9 148.3l1.5 .1zM84.9 148.3h1.5zM84.9 147l1.5 .1h-1.5zM84.9 147l1.5 .1z"/>
<path d="M84.9 148.4l1.4 .1zM84.9 148.4h1.5zM84.9 147h1.5zM85 146.9l1.4 .1zM85 148.5h1.3zM85 146.9h1.3zM85.1 146.9h1.2zM85.1 148.5l1 .1zM85.1 148.5h1.2zM85.2 146.8l1.1 .1zM85.2 148.6h.9zM85.2 146.8h.9z"/>
<path d="M85.2 148.6l.8 .1zM85.3 146.7l.8 .1zM85.3 148.7h.6zM85.3 148.7h.7zM85.3 146.7h.7zM85.4 146.7h.6zM85.4 148.7h.4zM85.4 148.7h.5zM85.4 146.7h.5zM85.5 146.7h.4zM85.5 148.7h.3zM85.5 146.7h.3z"/>
<path d="M91.4 159.7l2.7 .5-2.7 .4zM96.6 160.2l2.7-.5v.9zM123.3 155l2.7 .4-2.7 .5zM127.6 155.4l2.6-.4v.9zM147.5 140.9l.4 2.7h-.9zM156.9 148.7l.5 2.7h-.9z"/>
</g>
<g font-size="3.9">
<text x="26.4" y="43.5">64-Lead Plastic Thin Quad Flat Pack (CTA) - 10x10x1.0 mm Body [TQFP]</text>
<text x="26.4" y="48.1">With 4.5 mm Exposed Pad; Micrel Legacy Package eP-TQFP-64L</text>
<text x="76.5" y="171.2">RECOMMENDED LAND PATTERN</text>
</g>
<g font-size="3.2">
<text x="28.4" y="54.7">Note:</text>
<text x="41.1" y="58.3">http://www.microchip.com/packaging</text>
<text x="41.1" y="54.7">For the most current package drawings, please see the Microchip Packaging Specification located at</text>
</g>
<g font-size="2.9">
<text x="104.3" y="178.3">Units</text>
<text x="126" y="178.3">MILLIMETERS</text>
<text x="89" y="182.2">Dimension Limits</text>
<text x="117.1" y="182.2">MIN</text>
<text x="132.3" y="182.2">NOM</text>
<text x="148.4" y="182.2">MAX</text>
<text x="57.3" y="189.9">Center Pad Width</text>
<text x="57.3" y="186">Contact Pitch</text>
<text x="105.5" y="189.9">X2</text>
<text x="106.3" y="186">E</text>
<text x="129.5" y="186">0.50 BSC</text>
<text x="148.7" y="189.9">7.00</text>
<text x="57.3" y="193.8">Center Pad Length</text>
<text x="57.3" y="197.7">Contact Pad Spacing</text>
<text x="105.4" y="197.7">C1</text>
<text x="105.5" y="193.8">Y2</text>
<text x="132" y="197.7">11.50</text>
<text x="148.7" y="193.8">7.00</text>
<text x="57.3" y="201.6">Contact Pad Spacing</text>
<text x="105.4" y="201.6">C2</text>
<text x="132" y="201.6">11.50</text>
<text x="57.3" y="209.4">Contact Pad Length (X64)</text>
<text x="57.3" y="205.5">Contact Pad Width (X64)</text>
<text x="105.5" y="209.4">Y1</text>
<text x="105.5" y="205.5">X1</text>
<text x="148.7" y="209.4">1.55</text>
<text x="148.7" y="205.5">0.30</text>
<text x="57.3" y="213.2">Contact Pad to Center Pad (X64)</text>
<text x="105.3" y="213.2">G1</text>
<text x="116.9" y="213.2">1.48</text>
<text x="57.3" y="217.1">Contact Pad to Contact Pad (X60)</text>
<text x="57.3" y="221">Thermal Via Diameter</text>
<text x="105.3" y="217.1">G2</text>
<text x="106.3" y="221">V</text>
<text x="116.9" y="217.1">0.20</text>
<text x="132.8" y="221">0.30</text>
<text x="57.3" y="224.9">Thermal Via Pitch</text>
<text x="105.3" y="224.9">EV</text>
<text x="132.8" y="224.9">1.00</text>
<text x="34" y="228.3">Notes:</text>
<text x="34" y="232.9">1. Dimensioning and tolerancing per ASME Y14.5M</text>
<text x="43.6" y="237">BSC: Basic Dimension. Theoretically exact value shown without tolerances.</text>
<text x="34" y="241">2. For best soldering results, thermal vias, if used, should be filled or tented to avoid solder loss during</text>
<text x="38.1" y="244.3">reflow process</text>
<text x="125.1" y="251.7">Microchip Technology Drawing C04-3176 Rev A</text>
<text x="26.6" y="261.3">© 2022 Microchip Technology Inc.</text>
</g>
<g font-size="2.7">
<text x="106.4" y="67.9">C1</text>
<text x="99.9" y="77.3">EV</text>
<text x="106.3" y="72.6">X2</text>
<text x="145.5" y="99.1">ØV</text>
<text x="57.2" y="116.9">C2 Y2</text>
<text x="156.3" y="116">G2</text>
<text x="66.5" y="121.9">EV</text>
<text x="145.9" y="138.2">G1</text>
<text x="155.5" y="145.8">Y1</text>
<text x="49.1" y="156.4">SILK SCREEN</text>
<text x="86.2" y="161.1">E</text>
<text x="134.5" y="156.4">X1</text>
</g>
</svg>
